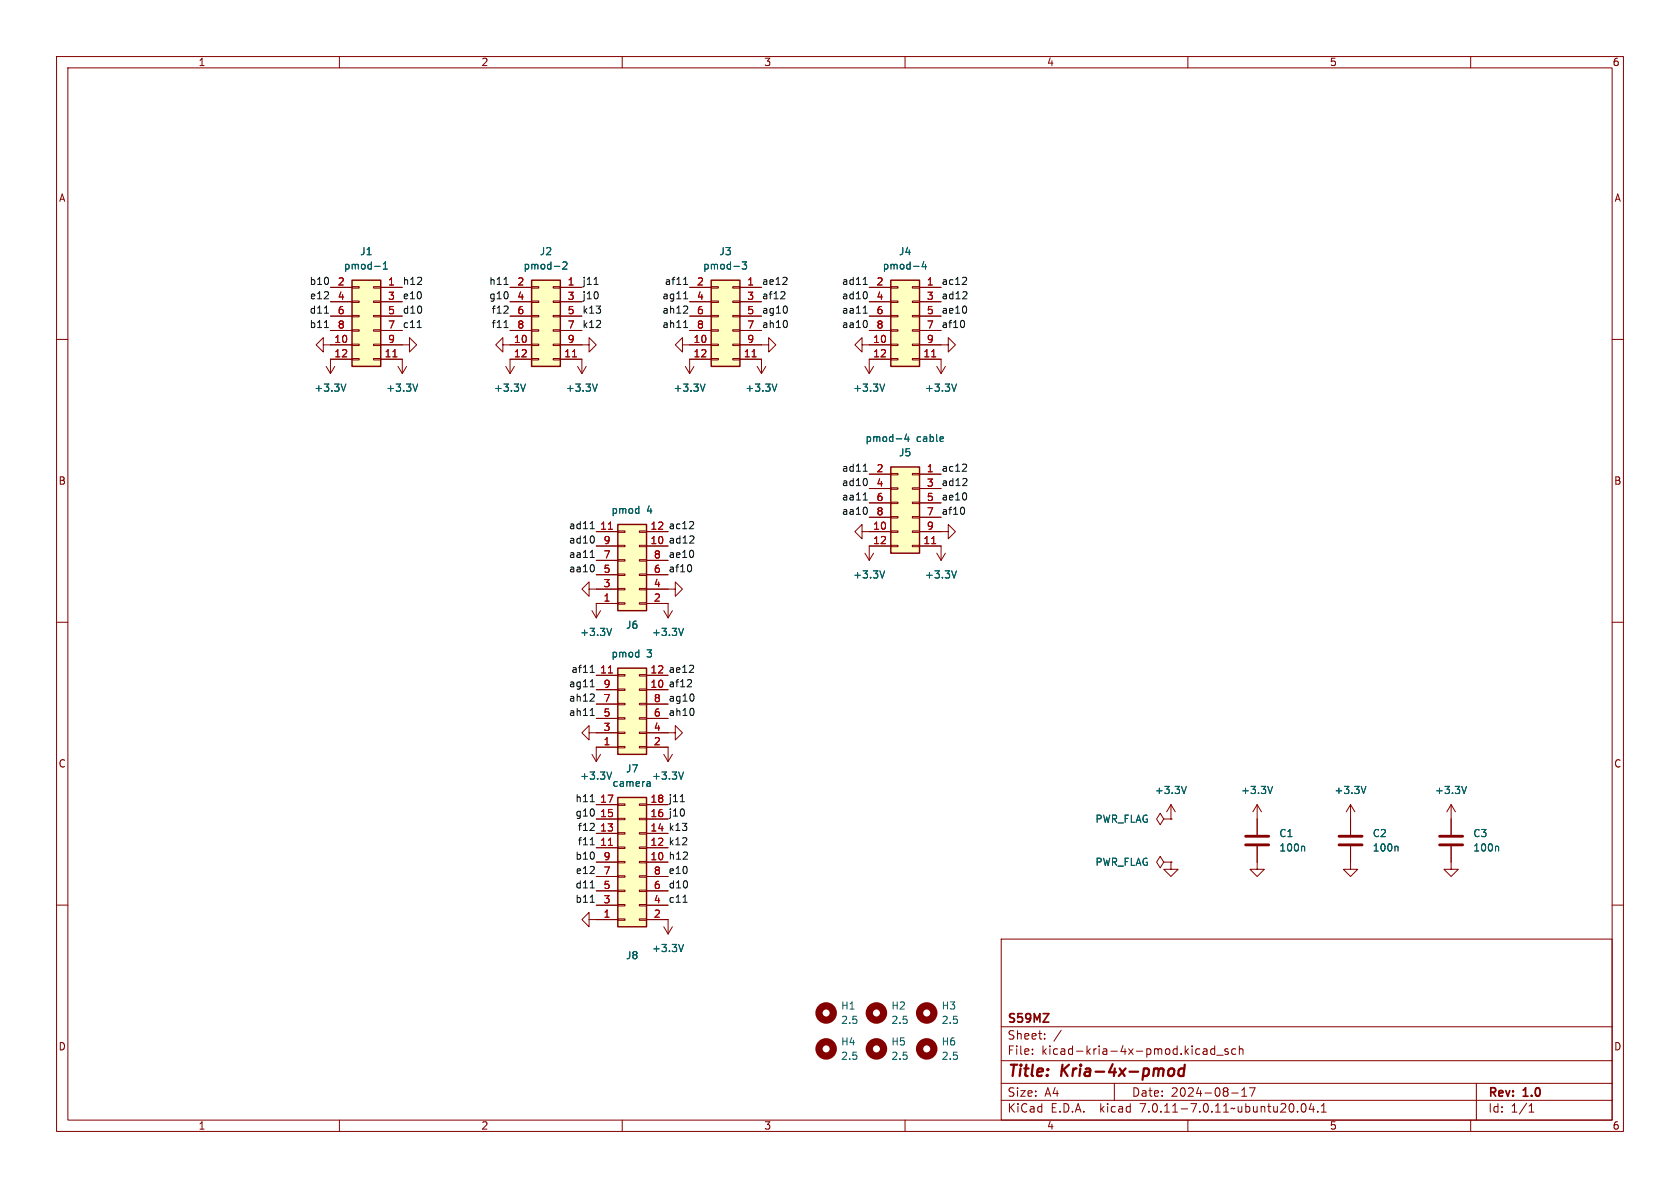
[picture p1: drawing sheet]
<svg xmlns="http://www.w3.org/2000/svg" width="297mm" height="210mm" viewBox="0 0 297 210" stroke-linecap="round" stroke-linejoin="round" font-family="sans-serif">
<g fill="none" stroke="#840000" stroke-width=".18">
<path d="M10 10h277v190h-277zM12 12h273v186h-273zM60 10v2M110 10v2M160 10v2M210 10v2M260 10v2M10 60h2M58.4 50.8h3.8M58.4 53.3h3.8M58.4 55.9h3.8M58.4 58.4h3.8"/>
<path d="M62.2 58.3h1.3v.2h-1.3zM62.2 55.8h1.3v.2h-1.3zM62.2 53.2h1.3v.3h-1.3zM62.2 50.7h1.3v.2h-1.3zM66 58.3h1.3v.2h-1.3zM66 55.8h1.3v.2h-1.3zM66 53.2h1.3v.3h-1.3zM66 50.7h1.3v.2h-1.3zM67.3 50.8h3.8M67.3 53.3h3.8M67.3 55.9h3.8M67.3 58.4h3.8"/>
<path d="M90.2 50.8h3.8M90.2 53.3h3.8M90.2 55.9h3.8M90.2 58.4h3.8M94 58.3h1.2v.2h-1.2zM94 55.8h1.2v.2h-1.2zM94 53.2h1.2v.3h-1.2zM94 50.7h1.2v.2h-1.2zM97.8 58.3h1.3v.2h-1.3zM97.8 55.8h1.3v.2h-1.3zM97.8 53.2h1.3v.3h-1.3zM97.8 50.7h1.3v.2h-1.3z"/>
<path d="M99.1 50.8h3.8M99.1 53.3h3.8M99.1 55.9h3.8M99.1 58.4h3.8M121.9 50.8h3.8M121.9 53.3h3.8M121.9 55.9h3.8M121.9 58.4h3.8M125.7 58.3h1.3v.2h-1.3zM125.7 55.8h1.3v.2h-1.3zM125.7 53.2h1.3v.3h-1.3zM125.7 50.7h1.3v.2h-1.3z"/>
<path d="M129.5 58.3h1.3v.2h-1.3zM129.5 55.8h1.3v.2h-1.3zM129.5 53.2h1.3v.3h-1.3zM129.5 50.7h1.3v.2h-1.3zM130.8 50.8h3.8M130.8 53.3h3.8M130.8 55.9h3.8M130.8 58.4h3.8M153.7 50.8h3.8M153.7 53.3h3.8M153.7 55.9h3.8M153.7 58.4h3.8"/>
<path d="M157.5 58.3h1.2v.2h-1.2zM157.5 55.8h1.2v.2h-1.2zM157.5 53.2h1.2v.3h-1.2zM157.5 50.7h1.2v.2h-1.2zM161.3 58.3h1.3v.2h-1.3zM161.3 55.8h1.3v.2h-1.3zM161.3 53.2h1.3v.3h-1.3zM161.3 50.7h1.3v.2h-1.3zM162.6 50.8h3.8M162.6 53.3h3.8M162.6 55.9h3.8M162.6 58.4h3.8"/>
<path d="M285 60h2M57.1 61v-1.3l-1.2 1.3 1.2 1.2v-1.2h5.1M57.7 64.8l.7 1.2M59.2 64.8l-.8 1.2M62.2 63.4h1.3v.2h-1.3zM62.2 60.8h1.3v.3h-1.3zM62.2 63.5h-3.8v2.5M66 63.4h1.3v.2h-1.3zM66 60.8h1.3v.3h-1.3zM67.3 61h5.1v1.2l1.3-1.2-1.3-1.3v1.3M67.3 63.5h3.8v2.5M70.4 64.8l.7 1.2"/>
<path d="M71.9 64.8l-.8 1.2M88.9 61v-1.3l-1.3 1.3 1.3 1.2v-1.2h5.1M89.4 64.8l.8 1.2M90.9 64.8l-.7 1.2M94 63.4h1.2v.2h-1.2zM94 60.8h1.2v.3h-1.2zM94 63.5h-3.8v2.5M97.8 63.4h1.3v.2h-1.3zM97.8 60.8h1.3v.3h-1.3zM99.1 61h5v1.2l1.3-1.2-1.3-1.3v1.3M99.1 63.5h3.8v2.5M102.1 64.8l.8 1.2"/>
<path d="M103.6 64.8l-.7 1.2M120.6 61v-1.3l-1.2 1.3 1.2 1.2v-1.2h5.1M121.2 64.8l.7 1.2M122.7 64.8l-.8 1.2M125.7 63.4h1.3v.2h-1.3zM125.7 60.8h1.3v.3h-1.3zM125.7 63.5h-3.8v2.5M129.5 63.4h1.3v.2h-1.3zM129.5 60.8h1.3v.3h-1.3zM130.8 61h5.1v1.2l1.3-1.2-1.3-1.3v1.3M130.8 63.5h3.8v2.5M133.9 64.8l.7 1.2"/>
<path d="M135.4 64.8l-.8 1.2M152.4 61v-1.3l-1.3 1.3 1.3 1.2v-1.2h5.1M152.9 64.8l.8 1.2M154.4 64.8l-.7 1.2M157.5 63.4h1.2v.2h-1.2zM157.5 60.8h1.2v.3h-1.2zM157.5 63.5h-3.8v2.5M161.3 63.4h1.3v.2h-1.3zM161.3 60.8h1.3v.3h-1.3zM162.6 61h5v1.2l1.3-1.2-1.3-1.3v1.3M162.6 63.5h3.8v2.5M165.6 64.8l.8 1.2"/>
<path d="M167.1 64.8l-.7 1.2M105.4 96.5h3.8M105.4 94h3.8M105.4 99.1h3.8M109.2 93.9h1.3v.2h-1.3zM109.2 96.4h1.3v.2h-1.3zM109.2 98.9h1.3v.3h-1.3zM113 93.9h1.3v.2h-1.3zM113 96.4h1.3v.2h-1.3zM113 98.9h1.3v.3h-1.3zM114.3 96.5h3.8M114.3 94h3.8"/>
<path d="M114.3 99.1h3.8M152.4 94v-1.3l-1.3 1.3 1.3 1.3v-1.3h5.1M152.9 97.8l.8 1.3M153.7 83.8h3.8M153.7 86.4h3.8M153.7 88.9h3.8M153.7 91.4h3.8M154.4 97.8l-.7 1.3M157.5 96.4h1.2v.2h-1.2zM157.5 93.9h1.2v.2h-1.2zM157.5 91.3h1.2v.3h-1.2zM157.5 88.8h1.2v.2h-1.2z"/>
<path d="M157.5 86.2h1.2v.3h-1.2zM157.5 83.7h1.2v.2h-1.2zM157.5 96.5h-3.8v2.6M161.3 96.4h1.3v.2h-1.3zM161.3 93.9h1.3v.2h-1.3zM161.3 91.3h1.3v.3h-1.3zM161.3 88.8h1.3v.2h-1.3zM161.3 86.2h1.3v.3h-1.3zM161.3 83.7h1.3v.2h-1.3zM162.6 94h5v1.3l1.3-1.3-1.3-1.3v1.3M162.6 96.5h3.8v2.6M162.6 83.8h3.8"/>
<path d="M162.6 86.4h3.8M162.6 88.9h3.8M162.6 91.4h3.8M165.6 97.8l.8 1.3M167.1 97.8l-.7 1.3M10 110h2M104.1 104.1v-1.2l-1.2 1.2 1.2 1.3v-1.3h5.1M104.6 108l.8 1.2M105.4 101.6h3.8M105.4 119.4h3.8M106.2 108l-.8 1.2M109.2 101.5h1.3v.2h-1.3z"/>
<path d="M109.2 104h1.3v.3h-1.3zM109.2 106.6h1.3v.2h-1.3zM109.2 119.3h1.3v.2h-1.3zM109.2 106.7h-3.8v2.5M113 101.5h1.3v.2h-1.3zM113 104h1.3v.3h-1.3zM113 106.6h1.3v.2h-1.3zM113 119.3h1.3v.2h-1.3zM114.3 104.1h5.1v1.3l1.2-1.3-1.2-1.2v1.2M114.3 106.7h3.8v2.5M114.3 101.6h3.8M114.3 119.4h3.8"/>
<path d="M117.3 108l.8 1.2M118.9 108l-.8 1.2M285 110h2M104.1 129.5v-1.2l-1.2 1.2 1.2 1.3v-1.3h5.1M104.6 133.4l.8 1.2M105.4 121.9h3.8M105.4 127h3.8M105.4 124.5h3.8M106.2 133.4l-.8 1.2M109.2 121.8h1.3v.2h-1.3zM109.2 124.3h1.3v.3h-1.3zM109.2 126.9h1.3v.2h-1.3z"/>
<path d="M109.2 129.4h1.3v.3h-1.3zM109.2 132h1.3v.2h-1.3zM109.2 132.1h-3.8v2.5M113 121.8h1.3v.2h-1.3zM113 124.3h1.3v.3h-1.3zM113 126.9h1.3v.2h-1.3zM113 129.4h1.3v.3h-1.3zM113 132h1.3v.2h-1.3zM114.3 129.5h5.1v1.3l1.2-1.3-1.2-1.2v1.2M114.3 132.1h3.8v2.5M114.3 121.9h3.8M114.3 127h3.8"/>
<path d="M114.3 124.5h3.8M117.3 133.4l.8 1.2M118.9 133.4l-.8 1.2M10 160h2M105.4 152.4h3.8M105.4 149.9h3.8M105.4 147.3h3.8M105.4 144.8h3.8M105.4 142.2h3.8M105.4 157.5h3.8M105.4 154.9h3.8M109.2 142.1h1.3v.3h-1.3z"/>
<path d="M109.2 144.7h1.3v.2h-1.3zM109.2 147.2h1.3v.2h-1.3zM109.2 149.7h1.3v.3h-1.3zM109.2 152.3h1.3v.2h-1.3zM109.2 154.8h1.3v.3h-1.3zM109.2 157.4h1.3v.2h-1.3zM109.2 159.9h1.3v.2h-1.3zM113 142.1h1.3v.3h-1.3zM113 144.7h1.3v.2h-1.3zM113 147.2h1.3v.2h-1.3zM113 149.7h1.3v.3h-1.3zM113 152.3h1.3v.2h-1.3z"/>
<path d="M113 154.8h1.3v.3h-1.3zM113 157.4h1.3v.2h-1.3zM113 159.9h1.3v.2h-1.3zM114.3 152.4h3.8M114.3 149.9h3.8M114.3 147.3h3.8M114.3 144.8h3.8M114.3 142.2h3.8M114.3 157.5h3.8M114.3 154.9h3.8M205.7 152.4l-.6-1-.6 1 .6 1 .6-1h1.3M205.7 144.8l-.6-1-.6 1 .6 1 .6-1h1.3"/>
<path d="M207 152.4v1.3h1.3l-1.3 1.2-1.3-1.2h1.3M207 152.4h.1M207 144.8h.1M207 142.2l-.8 1.3M207 142.2v2.6M207 142.2l.8 1.3M222.2 149.6v4.1h1.3l-1.3 1.2-1.2-1.2h1.2M222.2 142.2l-.7 1.3M222.2 142.2v5.4M222.2 142.2l.8 1.3M238.8 149.6v4.1h1.2l-1.2 1.2-1.3-1.2h1.3M238.8 142.2v5.4"/>
<path d="M238.8 142.2l-.8 1.3M238.8 142.2l.7 1.3M256.5 149.6v4.1h1.3l-1.3 1.2-1.2-1.2h1.2M256.5 142.2v5.4M256.5 142.2l-.7 1.3M256.5 142.2l.8 1.3M285 160h2M104.1 162.6v-1.3l-1.2 1.3 1.2 1.2v-1.2h5.1M105.4 160h3.8M109.2 162.4h1.3v.3h-1.3zM113 162.4h1.3v.3h-1.3zM114.3 162.6h3.8v2.5"/>
<path d="M114.3 160h3.8M117.3 163.8l.8 1.3M118.9 163.8l-.8 1.3M177 166h108v32h-108zM60 198v2M110 198v2M160 198v2M177 194.5h108M177 191.5h108M177 187.5h108M177 181.5h108M182.5 186.3v.1"/>
<path d="M182.5 185.5v.1M184.7 183.6v.1M184.7 182.8v.1M187.6 182.1l-1.3 2M197 191.5v3M210 198v2M212.7 185.5h.6l.1 .9M213.4 185.8h-.5a.29 .29 0 0 0-.2 .3 .29 .29 0 0 0 .2 .3l.5-.1M214.7 185.5l-.4-.1-.3 .3v.4l.2 .2h.5M214.7 184.9v1.5M215.1 186.5h1.1M217.1 185.5l-.4-.1-.2 .2 .1 .2 .5 .2v.3h-.6"/>
<path d="M217.7 193.2h1.2M218.5 185.5l-.5-.1-.3 .3v.4l.2 .2h.6M219.1 185.5l.2-.1 .4 .1v.9M219.1 184.9v1.5M219.5 193.8h.9M219.5 192.7l.5-.4v1.5M220.9 192.3h1l-.7 1.5M229.4 196.5v.1M230.2 195.2l.2-.1a.81 .81 0 0 1 .6 .6 .81 .81 0 0 1-.3 .8l-.2 .1a.81 .81 0 0 1-.3-1.4zM231.8 195l-.3 1.1h.9M232.2 195.6v1M233 196.5v.1"/>
<path d="M233.6 196.6h.9M233.6 195.5l.4-.4v1.5M260 198v2M261 191.5v6.5M270.3 196.6h.9M270.3 195.5l.4-.4v1.5"/>
</g>
<path d="M206.8 189a.5 .5 0 0 1 .8 .3l-.1 .5a.62 .62 0 0 1-.7 .4M209.4 189a.66 .66 0 0 0-1 .3l-.1 .5 .2 .3 .1 .1 .6-.1M209.5 188.2l-.3 2" fill="none" stroke="#840000" stroke-width=".4"/>
<g fill="#ffffc2" stroke="#ffffc2" stroke-width=".18">
<path d="M109.2 141h5.1v22.8h-5.1z"/>
<path d="M109.2 92.7h5.1v15.3h-5.1z"/>
<path d="M94 49.5h5.1v15.3h-5.1z"/>
<path d="M62.2 49.5h5.1v15.3h-5.1z"/>
<path d="M109.2 118.1h5.1v15.3h-5.1z"/>
<path d="M125.7 49.5h5.1v15.3h-5.1z"/>
<path d="M157.5 49.5h5.1v15.3h-5.1z"/>
<path d="M157.5 82.6h5.1v15.2h-5.1z"/>
</g>
<path d="M62.2 49.5h5.1v15.3h-5.1zM94 49.5h5.1v15.3h-5.1zM125.7 49.5h5.1v15.3h-5.1zM157.5 49.5h5.1v15.3h-5.1zM109.2 92.7h5.1v15.3h-5.1zM157.5 82.6h5.1v15.2h-5.1zM109.2 118.1h5.1v15.3h-5.1zM109.2 141h5.1v22.8h-5.1z" fill="none" stroke="#840000" stroke-width=".25"/>
<path d="M69.5 63.1h.7M101.2 63.1h.7M133 63.1h.7M164.7 63.1h.7M107.6 93.6h.7M164.7 96.1h.7M107.6 119h.7M107.6 149.4h.7" fill="none" stroke="#a90000" stroke-width=".18"/>
<g fill="none" stroke="#006464" stroke-width=".18">
<path d="M66.3 47.1h.9M67.8 47.6h.7M67.8 46.7l.3-.4v1.3M99.5 46.4l.5-.1 .2 .4-.7 .9h.7M131.2 46.3h.8l-.4 .5 .3 .1v.5l-.2 .2-.5-.2M163.3 46.2l-.3 .9h.8M163.6 46.7v.9M61.1 67.9l-.4 1.3M73.8 67.9l-.4 1.3M92.9 67.9l-.4 1.3M105.6 67.9l-.4 1.3M124.6 67.9l-.4 1.3"/>
<path d="M137.3 67.9l-.4 1.3M156.4 67.9l-.4 1.3M160.3 76.7l-.3 .9h.7M160.6 77.2v.8M166.7 77.3l.1 .2-.6 .1M169.1 67.9l-.4 1.3M108.1 111.1l-.4 1.2M120.8 111.1l-.4 1.2M156.4 100.9l-.4 1.3M169.1 100.9l-.4 1.3M108.1 136.5l-.4 1.2M114.5 138.2h.3"/>
<path d="M114.5 138.5h.3M114.9 138.3v.7M114.9 138.9l-.4 .1M120.8 136.5l-.4 1.2M209.7 139l-.4 1.3M225 139l-.5 1.3M241.5 139l-.4 1.3M259.3 139l-.5 1.3M230.5 149.6l.1 .2v.6M247 149.6l.2 .2v.6M264.8 149.6l.1 .2v.6M120.8 166.9l-.4 1.3"/>
</g>
<g fill="none" stroke="#840000" stroke-width="1.3">
<circle cx="146" cy="179.1" r="1.27"/>
<circle cx="154.9" cy="179.1" r="1.27"/>
<circle cx="163.8" cy="179.1" r="1.27"/>
<circle cx="146" cy="185.4" r="1.27"/>
<circle cx="154.9" cy="185.4" r="1.27"/>
<circle cx="163.8" cy="185.4" r="1.27"/>
</g>
<path d="M220.2 149.4h4.1M220.2 147.8h4.1M236.7 149.4h4.1M236.7 147.8h4.1M254.5 149.4h4.1M254.5 147.8h4.1" fill="none" stroke="#840000" stroke-width=".51"/>
<g fill="none" stroke="#0f0f0f" stroke-width=".18">
<path d="M57.4 57.9h.7M57.4 55.4h.7M73.8 57.9h.7M89 55.4h.8M89.1 57.9h.7M89.1 50.3h.7M89.8 54.2v.4M105 50.3h.8M120.9 57.9h.7M120.9 50.3h.7M120.9 52.8h.7M121.1 49.2l.1-.2v1.3"/>
<path d="M121.1 51.7l.1-.1v1.2M121.1 56.8l.1-.2v1.3M121.5 54.2l.1 .1-.1 .3-.7 .8h.8M138.3 50.3h.8M138.5 51.6l.3 .2-.1 .3-.7 .7h.8M139.1 56.8l.1 .3-.1 .7M139.1 54.2l.1 .4-.1 .6M139.1 49.1v.5M152.6 50.3h.7M152.6 55.4h.7M152.8 49.2l.2-.2v1.3M152.8 54.3l.2-.2v1.3"/>
<path d="M153.2 51.7l.1 .3-.1 .7M153.2 56.8l.1 .3-.1 .7M170.3 56.7l.2 .4-.2 .7M170.6 49l.3 .3-.1 .3-.7 .7h.8M170.8 51.6l.1 .2v.3l-.7 .7h.7M170.8 54.3v.8M104.3 93.5h.8M104.3 98.5h.8M104.6 92.4l.1-.2v1.3M104.6 97.5l.1-.2v1.2M104.9 94.9l.2 .3-.2 .7M104.9 99.9l.2 .4-.2 .7"/>
<path d="M122.1 99.9l.2 .4-.2 .7M122.4 92.2l.2 .2v.3l-.8 .8h.8M122.6 94.8l.1 .2-.1 .3-.7 .7h.8M122.6 97.5v.8M152.6 88.4h.7M152.6 83.3h.7M152.8 82.2l.2-.2v1.3M152.8 87.3l.2-.2v1.3M153.2 84.7l.1 .4-.1 .6M153.2 89.8l.1 .3-.1 .7M170.3 89.7l.2 .4-.2 .8M170.6 82l.3 .3-.1 .3-.7 .7h.8"/>
<path d="M170.8 87.4v.7M170.8 84.6l.1 .2v.3l-.7 .7h.7M104.3 118.9h.8M104.6 117.8l.1-.2v1.3M121.8 118.9h.8M122.6 117.7v.4M104.3 121.4h.8M104.3 126.5h.8M104.6 120.3l.1-.2v1.3M104.6 125.4l.1-.2v1.3M104.9 122.7l.2 .2-.1 .3-.7 .7h.8M122 120.1l.3 .3-.1 .3-.7 .7h.8"/>
<path d="M122.6 125.3l.1 .4-.1 .7M122.6 122.8l.1 .4-.1 .6M104.3 146.8h.8M104.3 141.7h.8M104.3 159.5h.8M104.3 157h.8M104.3 149.3h.8M105 145.7v.4M120.3 141.7h.7M120.8 159.5h.7"/>
</g>
<g font-size="2.8" fill="#840000">
<text x="178" y="190.9">Title:</text>
<text x="187.7" y="190.9">Kria-4x-pmod</text>
</g>
<g font-size="2.1" fill="#840000">
<text x="178" y="184">Sheet:</text>
<text x="178" y="181.2">S59MZ</text>
<text x="178" y="186.7">File:</text>
<text x="184.1" y="186.7">kicad-kria-4x-pmod.kicad_sch</text>
<text x="178" y="196.9">KiCad</text>
<text x="178" y="194.1">Size:</text>
<text x="184.7" y="194.1">A4</text>
<text x="185.7" y="196.9">E.D.A.</text>
<text x="194.6" y="196.9">kicad</text>
<text x="200" y="194.1">Date:</text>
<text x="201.8" y="196.9">7.0.11-7.0.11~ubuntu20.04.1</text>
<text x="207" y="194.1">2024-08-17</text>
<text x="263" y="194.3">Rev:</text>
<text x="263" y="196.9">Id:</text>
<text x="267.1" y="196.9">1/1</text>
<text x="269.4" y="194.3">1.0</text>
</g>
<g font-size="1.8" fill="#840000">
<text x="35" y="11.9">1</text>
<text x="85" y="11.9">2</text>
<text x="135" y="11.9">3</text>
<text x="185" y="11.9">4</text>
<text x="235" y="11.9">5</text>
<text x="285" y="11.9">6</text>
<text x="10.3" y="35.9">A</text>
<text x="285.3" y="35.9">A</text>
<text x="10.3" y="85.9">B</text>
<text x="285.3" y="85.9">B</text>
<text x="10.3" y="135.9">C</text>
<text x="285.3" y="135.9">C</text>
<text x="10.3" y="185.9">D</text>
<text x="285.3" y="185.9">D</text>
<text x="35" y="199.9">1</text>
<text x="85" y="199.9">2</text>
<text x="135" y="199.9">3</text>
<text x="185" y="199.9">4</text>
<text x="235" y="199.9">5</text>
<text x="285" y="199.9">6</text>
</g>
<g font-size="1.8" fill="#006464">
<text x="60.7" y="47.9">pmod-1</text>
<text x="63.6" y="45.3">J1</text>
<text x="92.5" y="47.9">pmod-2</text>
<text x="95.3" y="45.3">J2</text>
<text x="124.2" y="47.9">pmod-3</text>
<text x="127.1" y="45.3">J3</text>
<text x="156" y="47.9">pmod-4</text>
<text x="158.8" y="45.3">J4</text>
<text x="55.5" y="69.4">+3.3V</text>
<text x="68.2" y="69.4">+3.3V</text>
<text x="87.2" y="69.4">+3.3V</text>
<text x="99.9" y="69.4">+3.3V</text>
<text x="119" y="69.4">+3.3V</text>
<text x="131.7" y="69.4">+3.3V</text>
<text x="150.7" y="69.4">+3.3V</text>
<text x="163.4" y="69.4">+3.3V</text>
<text x="152.9" y="78.3">pmod-4</text>
<text x="158.8" y="80.9">J5</text>
<text x="162" y="78.3">cable</text>
<text x="108" y="91">pmod</text>
<text x="114.3" y="91">4</text>
<text x="150.7" y="102.5">+3.3V</text>
<text x="163.4" y="102.5">+3.3V</text>
<text x="102.5" y="112.6">+3.3V</text>
<text x="110.6" y="111.4">J6</text>
<text x="115.2" y="112.6">+3.3V</text>
<text x="108" y="116.4">pmod</text>
<text x="114.3" y="116.4">3</text>
<text x="110.6" y="136.8">J7</text>
<text x="102.5" y="138">+3.3V</text>
<text x="108.2" y="139.3">camera</text>
<text x="115.2" y="138">+3.3V</text>
<text x="204.1" y="140.6">+3.3V</text>
<text x="219.3" y="140.6">+3.3V</text>
<text x="235.8" y="140.6">+3.3V</text>
<text x="253.6" y="140.6">+3.3V</text>
<text x="193.6" y="145.6">PWR_FLAG</text>
<text x="226.1" y="148.2">C1</text>
<text x="242.6" y="148.2">C2</text>
<text x="260.4" y="148.2">C3</text>
<text x="193.6" y="153.3">PWR_FLAG</text>
<text x="226.1" y="150.7">100n</text>
<text x="242.6" y="150.7">100n</text>
<text x="260.4" y="150.7">100n</text>
<text x="110.6" y="169.8">J8</text>
<text x="115.2" y="168.5">+3.3V</text>
<text x="148.6" y="178.7">H1</text>
<text x="157.5" y="178.7">H2</text>
<text x="166.4" y="178.7">H3</text>
<text x="148.6" y="185">H4</text>
<text x="148.6" y="181.2">2.5</text>
<text x="157.5" y="181.2">2.5</text>
<text x="157.5" y="185">H5</text>
<text x="166.4" y="185">H6</text>
<text x="166.4" y="181.2">2.5</text>
<text x="148.6" y="187.6">2.5</text>
<text x="157.5" y="187.6">2.5</text>
<text x="166.4" y="187.6">2.5</text>
</g>
<g font-size="1.8" fill="#0f0f0f">
<text x="54.6" y="50.5">b10</text>
<text x="54.7" y="53">e12</text>
<text x="71.1" y="50.5">h12</text>
<text x="71.1" y="53">e10</text>
<text x="86.4" y="50.5">h11</text>
<text x="86.4" y="53">g10</text>
<text x="102.9" y="50.5">j11</text>
<text x="102.9" y="53">j10</text>
<text x="117" y="53">ag11</text>
<text x="117.4" y="50.5">af11</text>
<text x="134.6" y="50.5">ae12</text>
<text x="134.6" y="53">af12</text>
<text x="148.7" y="50.5">ad11</text>
<text x="148.7" y="53">ad10</text>
<text x="166.4" y="50.5">ac12</text>
<text x="166.4" y="53">ad12</text>
<text x="54.6" y="55.5">d11</text>
<text x="54.6" y="58.1">b11</text>
<text x="71.1" y="58.1">c11</text>
<text x="71.1" y="55.5">d10</text>
<text x="86.8" y="55.5">f12</text>
<text x="86.8" y="58.1">f11</text>
<text x="102.9" y="55.5">k13</text>
<text x="102.9" y="58.1">k12</text>
<text x="117" y="58.1">ah11</text>
<text x="117" y="55.5">ah12</text>
<text x="134.6" y="58.1">ah10</text>
<text x="134.6" y="55.5">ag10</text>
<text x="148.7" y="55.5">aa11</text>
<text x="148.7" y="58.1">aa10</text>
<text x="166.4" y="58.1">af10</text>
<text x="166.4" y="55.5">ae10</text>
<text x="148.7" y="83.5">ad11</text>
<text x="166.4" y="83.5">ac12</text>
<text x="148.7" y="88.6">aa11</text>
<text x="148.7" y="86">ad10</text>
<text x="166.4" y="86">ad12</text>
<text x="166.4" y="88.6">ae10</text>
<text x="100.5" y="93.6">ad11</text>
<text x="118.1" y="93.6">ac12</text>
<text x="148.7" y="91.1">aa10</text>
<text x="166.4" y="91.1">af10</text>
<text x="100.5" y="96.2">ad10</text>
<text x="100.5" y="101.3">aa10</text>
<text x="100.5" y="98.7">aa11</text>
<text x="118.1" y="96.2">ad12</text>
<text x="118.1" y="98.7">ae10</text>
<text x="118.1" y="101.3">af10</text>
<text x="100.9" y="119">af11</text>
<text x="118.1" y="119">ae12</text>
<text x="100.5" y="121.6">ag11</text>
<text x="100.5" y="124.1">ah12</text>
<text x="118.1" y="121.6">af12</text>
<text x="118.1" y="124.1">ag10</text>
<text x="100.5" y="126.7">ah11</text>
<text x="118.1" y="126.7">ah10</text>
<text x="101.6" y="141.9">h11</text>
<text x="118.1" y="141.9">j11</text>
<text x="101.6" y="144.4">g10</text>
<text x="102.1" y="147">f12</text>
<text x="102.1" y="149.5">f11</text>
<text x="118.1" y="147">k13</text>
<text x="118.1" y="144.4">j10</text>
<text x="118.1" y="149.5">k12</text>
<text x="101.6" y="152.1">b10</text>
<text x="101.7" y="154.6">e12</text>
<text x="118.1" y="152.1">h12</text>
<text x="118.1" y="154.6">e10</text>
<text x="101.6" y="159.7">b11</text>
<text x="101.6" y="157.1">d11</text>
<text x="118.1" y="157.1">d10</text>
<text x="118.1" y="159.7">c11</text>
</g>
<g font-size="1.8" fill="#a90000">
<text x="59.6" y="50.5">2</text>
<text x="59.6" y="53.1">4</text>
<text x="68.5" y="50.5">1</text>
<text x="68.5" y="53.1">3</text>
<text x="91.4" y="50.5">2</text>
<text x="91.4" y="53.1">4</text>
<text x="100.3" y="50.5">1</text>
<text x="100.3" y="53.1">3</text>
<text x="123.1" y="50.5">2</text>
<text x="123.1" y="53.1">4</text>
<text x="132" y="50.5">1</text>
<text x="132" y="53.1">3</text>
<text x="154.9" y="50.5">2</text>
<text x="154.9" y="53.1">4</text>
<text x="163.8" y="50.5">1</text>
<text x="163.8" y="53.1">3</text>
<text x="59.6" y="55.6">6</text>
<text x="59.6" y="58.2">8</text>
<text x="68.5" y="55.6">5</text>
<text x="68.5" y="58.2">7</text>
<text x="91.4" y="55.6">6</text>
<text x="91.4" y="58.2">8</text>
<text x="100.3" y="55.6">5</text>
<text x="100.3" y="58.2">7</text>
<text x="123.1" y="55.6">6</text>
<text x="123.1" y="58.2">8</text>
<text x="132" y="55.6">5</text>
<text x="132" y="58.2">7</text>
<text x="154.9" y="55.6">6</text>
<text x="154.9" y="58.2">8</text>
<text x="163.8" y="55.6">5</text>
<text x="163.8" y="58.2">7</text>
<text x="59" y="60.7">10</text>
<text x="59" y="63.2">12</text>
<text x="67.9" y="63.2">11</text>
<text x="68.5" y="60.7">9</text>
<text x="90.8" y="60.7">10</text>
<text x="90.8" y="63.2">12</text>
<text x="99.7" y="63.2">11</text>
<text x="100.3" y="60.7">9</text>
<text x="122.5" y="60.7">10</text>
<text x="122.5" y="63.2">12</text>
<text x="131.4" y="63.2">11</text>
<text x="132" y="60.7">9</text>
<text x="154.3" y="60.7">10</text>
<text x="154.3" y="63.2">12</text>
<text x="163.2" y="63.2">11</text>
<text x="163.8" y="60.7">9</text>
<text x="154.9" y="83.6">2</text>
<text x="163.8" y="83.6">1</text>
<text x="154.9" y="86.1">4</text>
<text x="154.9" y="88.6">6</text>
<text x="163.8" y="86.1">3</text>
<text x="163.8" y="88.6">5</text>
<text x="106" y="93.7">11</text>
<text x="114.9" y="93.7">12</text>
<text x="154.3" y="93.7">10</text>
<text x="154.9" y="91.2">8</text>
<text x="163.8" y="91.2">7</text>
<text x="163.8" y="93.7">9</text>
<text x="106.6" y="101.3">5</text>
<text x="106.6" y="98.8">7</text>
<text x="106.6" y="96.3">9</text>
<text x="114.9" y="96.3">10</text>
<text x="115.5" y="101.3">6</text>
<text x="115.5" y="98.8">8</text>
<text x="154.3" y="96.3">12</text>
<text x="163.2" y="96.3">11</text>
<text x="106.6" y="106.4">1</text>
<text x="106.6" y="103.9">3</text>
<text x="115.5" y="106.4">2</text>
<text x="115.5" y="103.9">4</text>
<text x="106" y="119.1">11</text>
<text x="114.9" y="119.1">12</text>
<text x="106.6" y="124.2">7</text>
<text x="106.6" y="121.7">9</text>
<text x="114.9" y="121.7">10</text>
<text x="115.5" y="124.2">8</text>
<text x="106.6" y="131.8">1</text>
<text x="106.6" y="129.3">3</text>
<text x="106.6" y="126.7">5</text>
<text x="115.5" y="131.8">2</text>
<text x="115.5" y="129.3">4</text>
<text x="115.5" y="126.7">6</text>
<text x="106" y="142">17</text>
<text x="114.9" y="142">18</text>
<text x="106" y="149.6">11</text>
<text x="106" y="147.1">13</text>
<text x="106" y="144.5">15</text>
<text x="114.9" y="149.6">12</text>
<text x="114.9" y="147.1">14</text>
<text x="114.9" y="144.5">16</text>
<text x="106.6" y="154.7">7</text>
<text x="106.6" y="152.1">9</text>
<text x="114.9" y="152.1">10</text>
<text x="115.5" y="154.7">8</text>
<text x="106.6" y="159.8">3</text>
<text x="106.6" y="157.2">5</text>
<text x="115.5" y="159.8">4</text>
<text x="115.5" y="157.2">6</text>
<text x="106.6" y="162.3">1</text>
<text x="115.5" y="162.3">2</text>
</g>
</svg>
